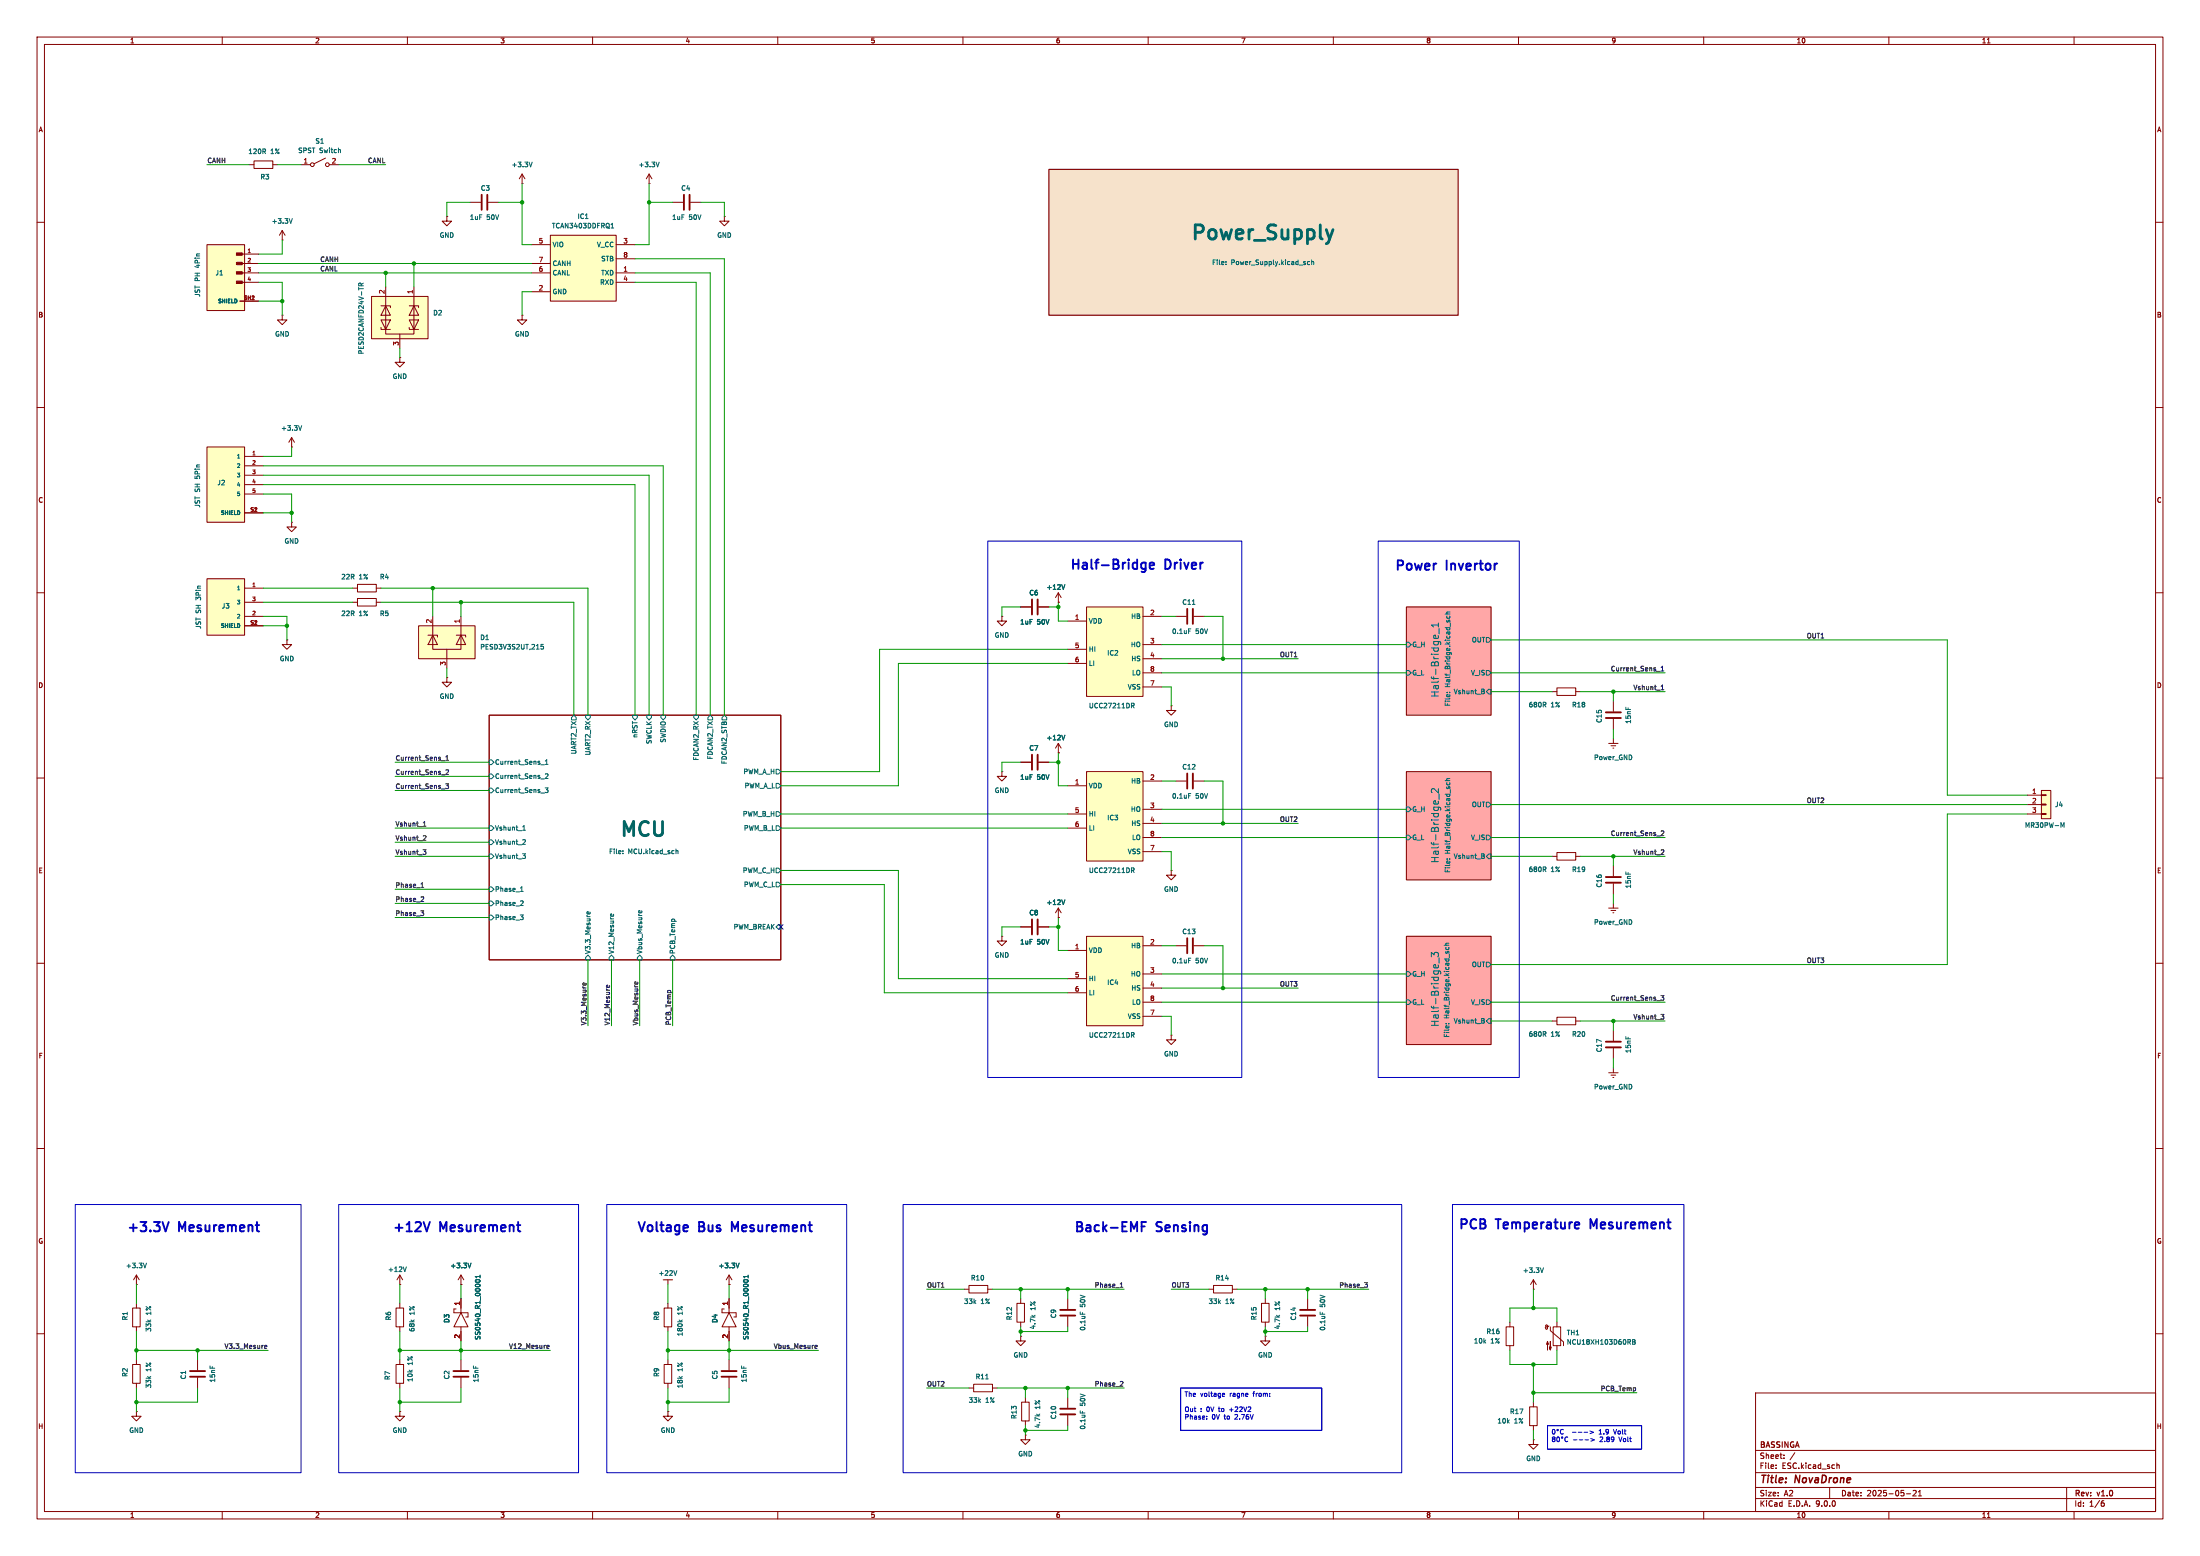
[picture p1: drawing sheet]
<svg xmlns="http://www.w3.org/2000/svg" width="594mm" height="420mm" viewBox="0 0 594 420" stroke-linecap="round" stroke-linejoin="round" font-family="sans-serif">
<g fill="none" stroke="#840000" stroke-width=".27">
<path d="M10 10h574v400h-574zM12 12h570v396h-570zM60 10v2M110 10v2M160 10v2M210 10v2M260 10v2M310 10v2M360 10v2M410 10v2M460 10v2M510 10v2"/>
<path d="M536.6 11.6h.7M560 10v2M81.3 44.5h2.5M87.9 42.7l-3.1 1.5M88.9 44.5h2.5M10 60h2M582 60h2M10 110h2M582 110h2M10 160h2M275.6 163.8h2.8M280.4 163.8h2.8"/>
<path d="M317.5 166.4h2.8M322.3 166.4h2.8M379.7 163.8h22.9v29.2h-22.9zM582 160h2M132.1 193h78.7v66.1h-78.7zM10 210h2M379.7 208.3h22.9v29.2h-22.9zM582 210h2M379.7 252.7h22.9v29.2h-22.9zM10 260h2M316.2 279.4v1.3h1.3l-1.3 1.2-1.2-1.2h1.2M316.2 279.4h.1"/>
<path d="M582 260h2M10 310h2M582 310h2M10 360h2M474 376h108v32h-108zM582 360h2M474 397.5h108M474 391.5h108M479.5 396.2v.2M479.5 395.4v.2M481.7 393.5v.2M481.7 392.7v.2"/>
<path d="M484.6 392.1l-1.3 1.9M496 394.9v1.5M496 395.5l.5-.1 .1 1M60 408v2M110 408v2M160 408v2M210 408v2M260 408v2M310 408v2M360 408v2M410 408v2M460 408v2"/>
<path d="M474 404.5h108M474 401.5h108M494 401.5v3M510 408v2M514.7 403.2h1.2M516.5 402.4l.6-.1 .3 .4-.9 1.1h.9M518 403.8h.8M518 402.7l.4-.4v1.5M536.6 409.6h.7M558 401.5v6.5M560 408v2M567.6 405.6l.6 .3-.1 .5-.5 .2"/>
<path d="M568 405.1h-.4"/>
<circle cx="84.3" cy="44.5" r=".51"/>
<circle cx="88.4" cy="44.5" r=".51"/>
</g>
<g fill="#ffa7a7" stroke="#ffa7a7" stroke-width=".27">
<path d="M379.7 252.7h22.9v29.2h-22.9z"/>
<path d="M379.7 208.3h22.9v29.2h-22.9z"/>
<path d="M379.7 163.8h22.9v29.2h-22.9z"/>
</g>
<path d="M283.2 45.7h110.5v39.4h-110.5z" fill="#f6e2cb" stroke="#f6e2cb" stroke-width=".27"/>
<g fill="none" stroke="#006464" stroke-width=".27">
<path d="M331 71.3v.1M331 70.6v.2M353.6 70.6h-.3l-.3 .2 .1 .6h.5M354.2 70.7l.4-.1 .1 .8M354.2 70.2v1.2M320.9 169.7h.6M321.9 163.1h.8M379.7 173.4h.7l.6 .6-.6 .6h-.7zM387.1 172.1l.1-.6 .4-.1 .1 .9M388.3 171.5l.1 .6M388.4 168.2v1.1M388.4 168.7h-1.9l.5 .6"/>
<path d="M388.6 169.6v1.5M390.2 165.7h1.3M390.7 166.3l-.1 .3 .3 .3 .5-.1v-.5M390.7 167.4l-.1 .2M391 167.6l.2-.2 .3 .2M391.5 165.2l-.8 .1v.4M401.3 172.1h.7l.6 .6-.6 .7h-.7zM154.9 193l.7 .7v.6h-1.3v-.6zM158.1 193h1.3v.7l-.7 .6-.6-.6zM170.8 193h1.3v.7l-.7 .6-.6-.6zM174.6 193h1.3v.7l-.6 .6-.7-.6zM178.4 193h1.3v.7l-.6 .6-.7-.6z"/>
<path d="M187.3 193h1.3v.7l-.6 .6-.7-.6zM191.8 193l.6 .7v.6h-1.3v-.6zM195.6 193l.6 .7v.6h-1.3v-.6zM379.7 181h.7l.6 .6-.6 .6h-.7zM390.7 186.9h.1M391.3 186.9h.2M400.5 186.6l.3 .2-.3 .5M400.6 186.1v.4M401.3 181h.7l.6 .6-.6 .6h-.7zM402 186.1h.6v1.2h-.6l-.7-.6zM132.1 205.1h.6l.6 .6-.6 .7h-.6zM132.1 208.9h.6l.6 .7-.6 .6h-.6z"/>
<path d="M132.1 212.7h.6l.6 .7-.6 .6h-.6zM146 206.4h1M146 210.3h1M146 214.1h1M147.2 212.7h.8l-.5 .5 .4 .1v.5h-.7M147.2 209l.5-.1 .3 .3-.8 .9h.8M147.2 206.3h.8M147.2 205.4l.4-.4v1.3M209.5 219.1h.7l.6 .6-.6 .6h-.7zM209.5 207.6h.7l.6 .7-.6 .6h-.7zM209.5 211.5h.7l.6 .6-.6 .6h-.7zM379.7 217.8h.7l.6 .6-.6 .7h-.7z"/>
<path d="M387.2 216.2l.4-.1 .1 .9M388.4 212.9v1.2l-1.4-1.2-.5 .3 .2 .8M388.6 214.3v1.5M390.2 210.7h1.3M390.7 212.4l-.1 .1M390.7 211.2l-.1 .4 .3 .2 .5-.1v-.5M391 212.5l.2-.2 .3 .2M391.5 210.2h-.8v.5M401.3 216.5h.7l.6 .7-.6 .6h-.7zM132.1 226.7h.6l.6 .6-.6 .7h-.6zM132.1 222.9h.6l.6 .6-.6 .7h-.6zM132.1 230.5h.6l.6 .6-.6 .7h-.6z"/>
<path d="M132.1 239.4h.6l.6 .6-.6 .7h-.6zM140.8 239.5l.1-.2v1.3M141.1 230.4h.8l-.5 .5 .4 .2 .1 .4-.6 .2M141.1 224.1h.8M141.3 223.1l.2-.3v1.3M141.3 226.6l.4 .1 .2 .3-.8 .9h.8M168.2 230.3v.1M168.2 229.6v.2M182.5 229.2v1.2M182.5 229.7l.5-.1 .1 .8M209.5 222.9h.7l.6 .6-.6 .7h-.7zM209.5 234.3h.7l.6 .7-.6 .6h-.7z"/>
<path d="M209.5 238.1h.7l.6 .7-.6 .6h-.7zM379.7 225.4h.7l.6 .7-.6 .6h-.7zM390.7 231.9h.1M391.3 231.9h.2M400.5 231.1l.3 .2-.3 .4M400.6 230.5v.5M401.3 225.4h.7l.6 .7-.6 .6h-.7zM402 230.5h.6v1.3h-.6l-.7-.7zM132.1 247h.6l.6 .7-.6 .6h-.6zM132.1 243.2h.6l.6 .6-.6 .7h-.6zM140.5 247h.8l-.5 .4M140.5 240.6h.8"/>
<path d="M141 247.4l.3 .3-.3 .5M141 243.1l.3 .3-.1 .3-.7 .7h.8M158.5 246.6v-.3l.3-.2 .1 .6M158.7 257.8l.7 .6v.7h-1.3v-.7zM159.3 246.1v.5M164.8 247.1l.1-.3 .2-.1 .2 .6M165.1 257.8l.6 .6v.7h-1.2v-.7zM165.6 246.8l.1 .3M172.5 246.2v-.4h.3l.1 .6M172.7 257.8l.7 .6v.7h-1.3v-.7zM173.2 245.8l.1 .4M181.6 257.8l.6 .6v.7h-1.2v-.7z"/>
<path d="M210.2 249.6h.6v1.2h-.6l-.7-.6zM386.5 258.3v-1.2l.7 .6 .2-.5h.8l.2 .2-.2 .9M388.6 258.5v1.5M389.9 255.1h1.3M390.4 256.8v.2M390.4 255.7v.4l.2 .2 .6-.1v-.5M390.8 257l.2-.2 .2 .2M391.2 254.6l-.8 .1 .1 .4M401.3 259.7h.7l.6 .7-.6 .6h-.7zM379.7 262.3h.7l.6 .6-.6 .6h-.7zM379.7 269.9h.7l.6 .6-.6 .6h-.7zM390.4 276.3h.1"/>
<path d="M391.1 276.3h.1M400.5 275.5l.3 .2-.3 .5M400.6 275v.4M401.3 269.9h.7l.6 .6-.6 .6h-.7zM402 275h.6v1.2h-.6l-.7-.6z"/>
</g>
<path d="M283.2 45.7h110.5v39.4h-110.5z" fill="none" stroke="#840000" stroke-width=".3"/>
<path d="M359.9 62l-.9 2.5" fill="none" stroke="#006464" stroke-width=".76"/>
<path d="M278.6 161.8v4.1M280.2 161.8v4.1M320.5 164.3v4.1M322.1 164.3v4.1" fill="none" stroke="#840000" stroke-width=".51"/>
<path d="M293.4 163.8h15.2v24.2h-15.2z" fill="#ffffc2"/>
<g fill="none" stroke="#840000" stroke-width=".27">
<path d="M127 54.6h2.8M131.8 54.6h2.8M175.3 49.5h.1M175.3 47l-.8 1.3M175.3 47l.7 1.3M175.3 47v2.5M181.6 54.6h2.8M186.4 54.6h2.8M270.5 166.4v1.2h1.3l-1.3 1.3-1.3-1.3h1.3M270.5 166.4h.1M285.7 162.6h.1M285.7 160v2.6"/>
<path d="M285.7 160l-.7 1.3M285.7 160l.8 1.3M288.3 167.6h5.1M288.3 175.3h5.1M288.3 179.1h5.1M293.4 163.8h15.2v24.2h-15.2zM308.6 166.4h5.1M308.6 174h5.1M308.6 177.8h5.1M308.6 181.6h5.1M308.6 185.4h5.1M316.2 190.5v1.3h1.3l-1.3 1.2-1.2-1.2h1.2"/>
<path d="M316.2 190.5h.1M419.1 186.7h1.3M420.4 185.7h5v2h-5zM425.4 186.7h1.3M435.6 199.4v1.3M317.5 210.8h2.8M322.3 210.8h2.8M434.3 200.7h2.6M435 201.3h1.2M435.5 201.9h.2M316.2 235v1.2h1.3l-1.3 1.3-1.2-1.3h1.2M316.2 235h.1"/>
<path d="M419.1 231.1h1.3M420.4 230.1h5v2.1h-5zM425.4 231.1h1.3M435.6 233.7v2.8M435.6 238.5v2.8M270.5 252.7v1.3h1.3l-1.3 1.3-1.3-1.3h1.3M270.5 252.7h.1M275.6 250.2h2.8M280.4 250.2h2.8M285.7 247.7h.1M285.7 245.1l-.7 1.3M285.7 245.1l.8 1.3"/>
<path d="M285.7 245.1v2.6M434.3 245.1h2.6M435 245.7h1.2M435.5 246.4h.2M435.6 243.8v1.3M419.1 275.6h1.3M420.4 274.6h5v2h-5zM425.4 275.6h1.3M435.6 278.1v2.8M434.3 289.6h2.6M435 290.2h1.2M435.5 290.8h.2"/>
<path d="M435.6 283v2.8M435.6 288.3v1.3M123.1 353.3h-.5v1h3.8M124.5 346.7h.1M124.5 354.3l1.9 3.8h-3.8zM124.5 344.2l-.8 1.2M124.5 344.2l.7 1.2M124.5 344.2v2.5M124.5 350.5v3.8M124.5 358.1v3.9M126.4 354.5v1h-.6M179.1 345.4h2.5"/>
<path d="M179.3 353.1h2.1v5h-2.1zM180.3 345.4v1.3M180.3 351.8v1.3M180.3 358.1v1.3M195.5 353.3h-.6v1h3.9M196.8 346.7h.1M196.8 354.3l2 3.8h-3.9zM196.8 344.2l-.7 1.2M196.8 344.2l.8 1.2M196.8 344.2v2.5M196.8 350.5v3.8M196.8 358.1v3.9"/>
<path d="M198.7 355.5h-.5M198.8 354.5v1M260.3 348h1.3M261.6 347h5.1v2h-5.1zM266.7 348h1.3M274.6 351.8h2v5.1h-2zM275.6 350.5v1.3M275.6 356.9v1.2M288.3 350.5v2.8M288.3 355.3v2.8M414 348h.1M414 345.4l-.7 1.3"/>
<path d="M414 345.4l.8 1.3M414 345.4v2.6M417.2 358.3l.1 .2M418.2 357.9l-.7 .2-.2-.2 .1-.2 .4 .1v.8l-.2 .2-.3-.3M418.6 358.1v1.1l3.5 3v1M419.4 358.1h2v5.1h-2zM420.4 356.9v1.2M53.3 367v2.8M53.3 371.9v2.8M124.5 367v2.8M124.5 371.9v2.8M179.3 368.3h2.1v5.1h-2.1z"/>
<path d="M180.3 367v1.3M180.3 373.4v1.3M196.8 367v2.8M196.8 371.9v2.8M275.6 360.7v1.3h1.3l-1.3 1.2-1.3-1.2h1.3M275.6 360.7h.1M420.4 363.2v1.3M180.3 381v1.3h1.3l-1.3 1.2-1.2-1.2h1.2M180.3 381h.1"/>
</g>
<g fill="none" stroke="#006464" stroke-width=".27">
<path d="M178 43.8l-.4 1.2M287.5 157.8l-.4 1.3M305.5 189.8h.5l.2 .3-.1 .3-.6 .1M305.8 190.5l.4 .6M320.9 214.2h.6M287.5 242.9l-.4 1.3M127.2 340.9l-.4 1.3M128.6 346.1l-.3-.3a.62 .62 0 0 1 .7-.4 .62 .62 0 0 1 .6 .5l-.2 .2M129.6 344.6h-1.3l.4 .3M129.6 344.2v.7M182.8 343l-.5 1.2M183.4 356.3l.5 .5"/>
<path d="M184.2 356.3l-.5 .3M199.6 340.9l-.5 1.3M201 346.1l-.3-.3a.62 .62 0 0 1 .7-.4 .62 .62 0 0 1 .5 .5l-.1 .2M202 344.2v.7M202 344.6h-1.3l.4 .3M291.7 354.1v.6M416.7 342.2l-.4 1.3M440.8 361.6h.4l.3 .2-.3 .4 .3 .4-.2 .2h-.5zM440.8 362.2h.4"/>
</g>
<g fill="none" stroke="#840000" stroke-width=".51">
<path d="M130 52.6v4M131.6 52.6v4M184.7 52.6v4M186.2 52.6v4M320.5 208.8v4.1M322.1 208.8v4.1M433.6 238.3h4M433.6 236.7h4M278.6 248.2v4M280.2 248.2v4M433.6 282.7h4M433.6 281.2h4"/>
<path d="M286.3 355.1h4M286.3 353.6h4M51.3 371.6h4.1M51.3 370.1h4.1M122.4 371.6h4.1M122.4 370.1h4.1M194.8 371.6h4.1M194.8 370.1h4.1"/>
</g>
<g fill="#840000" stroke="#840000" stroke-width=".27">
<path d="M417.8 362.1l.3 .7h-.5l.2-.7v2.3z"/>
<path d="M418.6 362.1v2.3l-.3-.8h.5l-.2 .8z"/>
</g>
<path d="M148.6 63.5h17.8v17.8h-17.8z" fill="#ffffc2"/>
<g fill="none" stroke="#840000" stroke-width=".27">
<path d="M141 49.5h.1M141 47l-.8 1.3M141 47l.7 1.3M141 47v2.5M195.6 58.4v1.3h1.2l-1.2 1.3-1.3-1.3h1.3M195.6 58.4h.1M143.5 66h5.1M143.5 73.7h5.1M143.5 71.1h5.1M143.5 78.7h5.1M148.6 63.5h17.8v17.8h-17.8zM166.4 66h5"/>
<path d="M166.4 69.9h5M166.4 73.7h5M166.4 76.2h5M275.6 205.7h2.8M280.4 205.7h2.8M36.8 346.7h.1M36.8 344.2v2.5M36.8 344.2l-.7 1.2M36.8 344.2l.8 1.2M326.4 348h1.3M327.7 347h5v2h-5zM332.7 348h1.3"/>
<path d="M406.7 358.1h2v5.1h-2zM407.7 356.9v1.2M35.8 368.3h2v5.1h-2zM36.8 367v1.3M36.8 373.4v1.3M261.6 374.7h1.3M262.9 373.6h5.1v2.1h-5.1zM268 374.7h1.2M275.8 378.5h2.1v5h-2.1zM276.9 377.2v1.3M288.3 377.2v2.8M407.7 363.2v1.3"/>
<path d="M413 379.7h2v5.1h-2zM414 378.5v1.2M276.9 387.4v1.2h1.2l-1.2 1.3-1.3-1.3h1.3M276.9 387.4h.1M276.9 383.5v1.3M288.3 382v2.8M414 388.6v1.3h1.3l-1.3 1.3-1.3-1.3h1.3M414 388.6h.1M414 384.8v1.3"/>
</g>
<path d="M143.7 43.8l-.4 1.2M165 61.5h.7M165.1 60.6l.2-.3v1.2M39.6 340.9l-.5 1.3M266.1 372.2h.8M291.7 380.8v.6" fill="none" stroke="#006464" stroke-width=".27"/>
<path d="M278.6 203.7v4.1M280.2 203.7v4.1M286.3 381.8h4M286.3 380.2h4" fill="none" stroke="#840000" stroke-width=".51"/>
<path d="M293.4 252.7h15.2v24.2h-15.2z" fill="#ffffc2"/>
<g fill="none" stroke="#840000" stroke-width=".27">
<path d="M270.5 208.3v1.3h1.3l-1.3 1.2-1.3-1.2h1.3M270.5 208.3h.1M285.7 203.2h.1M285.7 200.7l-.7 1.2M285.7 200.7l.8 1.2M285.7 200.7v2.5M288.3 256.5h5.1M293.4 252.7h15.2v24.2h-15.2zM308.6 255.3h5.1M288.3 264.2h5.1M288.3 268h5.1M308.6 262.9h5.1"/>
<path d="M308.6 266.7h5.1M308.6 270.5h5.1M308.6 274.3h5.1"/>
</g>
<path d="M287.5 198.4l-.4 1.3M305.5 278.7h.5l.2 .3-.1 .3-.6 .1M305.8 279.4l.4 .6" fill="none" stroke="#006464" stroke-width=".27"/>
<path d="M293.4 208.3h15.2v24.1h-15.2z" fill="#ffffc2"/>
<g fill="none" stroke="#840000" stroke-width=".27">
<path d="M435.6 189.2v2.8M435.6 194.1v2.8M288.3 212.1h5.1M288.3 219.7h5.1M293.4 208.3h15.2v24.1h-15.2zM308.6 210.8h5.1M308.6 218.4h5.1M288.3 223.5h5.1M308.6 222.3h5.1M308.6 226.1h5.1M308.6 229.9h5.1M317.5 255.3h2.8"/>
<path d="M322.3 255.3h2.8M35.8 353.1h2v5h-2zM36.8 351.8v1.3M36.8 358.1v1.3M340.6 351.8h2v5.1h-2zM341.6 350.5v1.3M341.6 356.9v1.2M106.9 368.3h2.1v5.1h-2.1zM107.9 367v1.3M107.9 373.4v1.3M341.6 360.7v1.3h1.3l-1.3 1.2-1.2-1.2h1.2M341.6 360.7h.1"/>
<path d="M36.8 381v1.3h1.3l-1.3 1.2-1.2-1.2h1.2M36.8 381h.1"/>
</g>
<path d="M305.5 234.3h.5l.2 .2-.1 .4h-.6M305.8 234.9l.4 .6M320.9 258.6h.6" fill="none" stroke="#006464" stroke-width=".27"/>
<path d="M433.6 193.8h4M433.6 192.3h4M320.5 253.2v4.1M322.1 253.2v4.1" fill="none" stroke="#840000" stroke-width=".51"/>
<path d="M551.2 213.4h2.5v7.6h-2.5z" fill="#ffffc2"/>
<g fill="none" stroke="#840000" stroke-width=".27">
<path d="M78.7 141v1.2h1.3l-1.3 1.3-1.2-1.3h1.2M78.7 141h.1M95.2 158.8h1.3M96.5 157.7h5.1v2.1h-5.1zM101.6 158.8h1.3M95.2 162.6h1.3M96.5 161.5h5.1v2.1h-5.1zM101.6 162.6h1.3M547.4 214.6h3.8M547.4 217.2h3.8M547.4 219.7h3.8M551.2 213.4h2.5v7.6h-2.5z"/>
<path d="M551.2 214.5h1.2v.3h-1.2zM551.2 217h1.2v.3h-1.2zM551.2 219.6h1.2v.2h-1.2zM106.9 353.1h2.1v5h-2.1zM107.9 346.7h.1M107.9 344.2l-.7 1.2M107.9 344.2l.8 1.2M107.9 344.2v2.5M107.9 351.8v1.3M107.9 358.1v1.3M353.1 350.5v2.8M353.1 355.3v2.8"/>
<path d="M107.9 381v1.3h1.3l-1.3 1.2-1.2-1.2h1.2M107.9 381h.1"/>
</g>
<path d="M556.5 222.1l.4 .9 .4-.9v1.2M109.7 342l-.4 1.2M356.4 354.1v.6" fill="none" stroke="#006464" stroke-width=".27"/>
<path d="M351 355.1h4.1M351 353.6h4.1" fill="none" stroke="#840000" stroke-width=".51"/>
<path d="M55.9 120.7h10.1v20.3h-10.1z" fill="#ffffc2"/>
<path d="M55.9 120.7h10.1v20.3h-10.1zM66 123.2h5.1M66 125.7h5.1M66 128.3h5.1M66 130.8h5.1M66 133.4h5.1M66 138.4h5.1M120.6 182.9v1.3h1.3l-1.3 1.2-1.2-1.2h1.2M120.6 182.9h.1" fill="none" stroke="#840000" stroke-width=".27"/>
<path d="M113 168.9h15.3v8.9h-15.3z" fill="#ffffc2"/>
<path d="M77.5 172.7v1.3h1.2l-1.2 1.3-1.3-1.3h1.3M77.5 172.7h.1M113 168.9h15.3v8.9h-15.3zM115.6 171.5h2.5v.5M116.8 171.5l1.3 2.5h-2.5zM116.8 166.4v8.9h7.7v-8.9M120.6 175.3v5M123.2 171.5h2.5v.5M124.5 171.5l1.2 2.5h-2.5z" fill="none" stroke="#840000" stroke-width=".27"/>
<path d="M146.7 173.9h-.6l-.1 .6h.6l.1 .6h-.7" fill="none" stroke="#006464" stroke-width=".27"/>
<path d="M55.9 156.2h10.1v15.3h-10.1z" fill="#ffffc2"/>
<path d="M107.9 96.5v1.3h-1.2l1.2 1.3 1.3-1.3h-1.3M107.9 96.5h.1M78.7 118.1l-.7 1.3M78.7 118.1l.8 1.3M78.7 118.1v2.6M78.7 120.7h.1M55.9 156.2h10.1v15.3h-10.1zM66 158.8h5.1M66 168.9h5.1M66 166.4h5.1M66 162.6h5.1" fill="none" stroke="#840000" stroke-width=".27"/>
<path d="M81.5 114.9l-.5 1.2" fill="none" stroke="#006464" stroke-width=".27"/>
<path d="M100.3 80h15.3v11.4h-15.3z" fill="#ffffc2"/>
<g fill="none" stroke="#840000" stroke-width=".27">
<path d="M67.3 44.5h1.3M68.6 43.4h5.1v2.1h-5.1zM73.7 44.5h1.2M120.6 58.4v1.3h-1.2l1.2 1.3 1.3-1.3h-1.3M120.6 58.4h.1M76.2 64.8h.1M76.2 62.2l-.8 1.3M76.2 62.2l.8 1.3M76.2 62.2v2.6M104.1 77.5v12.7h7.7v-12.7M100.3 80h15.3v11.4h-15.3zM102.9 82.6h2.5v.5"/>
<path d="M102.9 86.4h2.5l-1.3 2.5zM102.9 88.4v.5h2.5M104.1 82.6l1.3 2.5h-2.5zM107.9 90.2v3.8M110.5 82.6h2.5v.5M110.5 86.4h2.5l-1.2 2.5zM110.5 88.4v.5h2.5M111.8 82.6l1.2 2.5h-2.5zM141 85.1v1.3h-1.3l1.3 1.2 1.2-1.2h-1.2M141 85.1h.1"/>
</g>
<path d="M78.9 59l-.4 1.3M97.5 77.1v-.6h-.5l-.2 .6h1.3M98.1 76.4l-.6 .4" fill="none" stroke="#006464" stroke-width=".27"/>
<path d="M55.9 66h10.1v17.8h-10.1z" fill="#ffffc2"/>
<g fill="none" stroke="#840000" stroke-width=".27">
<path d="M55.9 66h10.1v17.8h-10.1zM64.8 68.6h5M64.8 71.1h5M64.8 73.7h5M64.8 76.2h5M64.8 81.3h5M76.2 85.1v1.3h1.3l-1.3 1.2-1.3-1.2h1.3M76.2 85.1h.1M275.6 163.8h2.8M280.4 163.8h2.8M285.7 162.6h.1M275.6 205.7h2.8"/>
<path d="M280.4 205.7h2.8M285.7 203.2h.1M275.6 250.2h2.8M280.4 250.2h2.8M285.7 247.7h.1M124.5 346.7h.1M124.5 350.5v2.6M124.5 359.4v2.6M196.8 346.7h.1M196.8 350.5v2.6M196.8 359.4v2.6"/>
</g>
<g fill="#840000" stroke="#840000" stroke-width=".27">
<path d="M63.8 68.3h1.6v.6h-1.6z"/>
<path d="M63.8 70.8h1.6v.6h-1.6z"/>
<path d="M63.8 73.3h1.6v.7h-1.6z"/>
<path d="M63.8 75.9h1.6v.6h-1.6z"/>
</g>
<g fill="none" stroke="#0f0f0f" stroke-width=".27">
<path d="M447.3 181.2h1M448.5 186.2h.7M448.5 180.2l.4-.4v1.3M448.5 181.1h.7M448.6 185.2l.3-.3v1.3M119.2 213h.9M119.2 205.3h.9M119.2 209.2h.9M120.3 211.6h.8l-.4 .5 .4 .1v.5h-.8M120.4 207.9l.5-.1 .2 .3-.8 .9h.8M120.4 205.2h.7M120.4 204.3l.4-.3v1.2"/>
<path d="M113.7 239.5h.7M113.9 238.4l.1-.2v1.3M114.2 229.4h.8l-.4 .4 .3 .2 .1 .4-.6 .2M114.3 223h.7M114.4 222l.2-.3v1.3M114.5 225.5l.4 .1 .1 .3-.8 .9h.8M447.3 225.7h1M448.6 224.3l-.1 .1M448.6 224.3h.5M448.7 229.4h.4l.1 .3-.7 .9h.7M449.1 224.3l.1 .1M449.2 224.4v.4l-.7 .7h.7"/>
<path d="M113.6 245.9h.8l-.4 .5M114.2 242.1l.2 .2-.1 .3-.7 .7h.8M114.2 246.4l.2 .2-.2 .5M157.5 265.9l-.1-.4 .3-.2 .1 .6M158.2 265.4v.5M163.7 266.4l.1-.4 .2-.1 .2 .6M164.5 266l.1 .4M171.4 265.5v-.4l.3-.1 .1 .6M172.1 265.1l.1 .4M447.3 270.1h1M448.5 273.8h.7l-.4 .5 .4 .1v.4l-.6 .3M448.5 268.7h.7l-.4 .5 .4 .1v.6h-.7"/>
<path d="M302.5 347.5h.7M302.7 346.4l.1-.2v1.3M368.4 346.2h.8l-.4 .5M369 346.7l.2 .2-.2 .6M71.5 363.9h.5M71.5 363.2l.4-.1 .1 .3-.6 .2M147.8 363.1l.4 .1v.2l-.6 .2M148.2 363.9l-.4 .1M220.2 363.1l.4 .1v.2l-.6 .2M220.6 363.9l-.4 .1M302.9 372.9l.3 .2-.1 .3-.7 .7h.8"/>
</g>
<g fill="none" stroke="#009600" stroke-width=".27">
<path d="M55.9 44.5h11.4M74.9 44.5h6.4M91.4 44.5h12.7M127 54.6h-6.4v3.8M134.6 54.6h6.4M141 49.5v16.5h2.5M175.3 49.5v16.5h-3.9M175.3 54.6h6.3M189.2 54.6h6.4v3.8M69.8 73.7h73.7M69.8 71.1h73.7M69.8 76.2h6.4v8.9"/>
<path d="M76.2 64.8v3.8h-6.4M104.1 73.7v3.8M111.8 71.1v6.4M143.5 78.7h-2.5v6.4M171.4 73.7h20.4v119.3M171.4 69.9h24.2v123.1M171.4 76.2h16.6v116.8M69.8 81.3h6.4M107.9 94v2.5M71.1 133.4h7.6v7.6M71.1 138.4h7.6M71.1 125.7h108v67.3"/>
<path d="M71.1 128.3h104.2v64.7M71.1 130.8h100.3v62.2M78.7 120.7v2.5h-7.6M71.1 158.8h24.1M102.9 158.8h55.8v34.2M116.8 158.8v7.6M71.1 166.4h6.4v6.3M71.1 162.6h24.1M71.1 168.9h6.4M102.9 162.6h52v30.4M124.5 162.6v3.8M275.6 163.8h-5.1v2.6"/>
<path d="M283.2 163.8h2.5M285.7 162.6v5h2.6M288.3 175.3h-50.8v33h-26.7M288.3 179.1h-45.7v33h-31.8M313.7 166.4h3.8M313.7 177.8h36.8M313.7 174h66M325.1 166.4h5.1v11.4M402.6 172.7h123.2v41.9h21.6M120.6 180.3v2.6M313.7 185.4h2.5v5.1M313.7 181.6h66"/>
<path d="M402.6 186.7h16.5M402.6 181.6h47M426.7 186.7h22.9M435.6 186.7v2.5M435.6 196.9v2.5M106.7 213.4h25.4M106.7 209.6h25.4M106.7 205.7h25.4M210.8 219.7h77.5M275.6 205.7h-5.1v2.6M283.2 205.7h2.5M285.7 203.2v8.9h2.6"/>
<path d="M313.7 210.8h3.8M313.7 218.4h66M325.1 210.8h5.1v11.5M402.6 217.2h144.8M547.4 219.7h-21.6v40.7h-123.2M106.7 231.1h25.4M106.7 223.5h25.4M106.7 227.3h25.4M210.8 235h31.8v29.2h45.7M210.8 238.8h28v29.2h49.5M210.8 223.5h77.5M313.7 229.9h2.5v5.1"/>
<path d="M313.7 226.1h66M313.7 222.3h36.8M402.6 231.1h16.5M402.6 226.1h47M426.7 231.1h22.9M435.6 231.1v2.6M106.7 243.8h25.4M106.7 240h25.4M106.7 247.7h25.4M158.7 259.1v17.8M165.1 259.1v17.8M172.7 259.1v17.8"/>
<path d="M181.6 259.1v17.8M275.6 250.2h-5.1v2.5M283.2 250.2h2.5M285.7 247.7v8.8h2.6M313.7 255.3h3.8M325.1 255.3h5.1v11.4M435.6 241.3v2.5M313.7 274.3h2.5v5.1M313.7 266.7h36.8M313.7 270.5h66M313.7 262.9h66M402.6 270.5h47"/>
<path d="M402.6 275.6h16.5M426.7 275.6h22.9M435.6 275.6v2.5M435.6 285.8v2.5M36.8 346.7v5.1M36.8 359.4v7.6M107.9 346.7v5.1M107.9 359.4v7.6M124.5 346.7v3.8M180.3 346.7v5.1M180.3 359.4v7.6M196.8 346.7v3.8"/>
<path d="M250.2 348h10.1M268 348h35.5M275.6 348v2.5M275.6 358.1v2.6M288.3 348v2.5M288.3 358.1v1.3h-12.7M316.2 348h10.2M334 348h35.6M341.6 348v2.5M341.6 358.1v2.6M353.1 358.1v1.3h-11.5M353.1 348v2.5"/>
<path d="M407.7 356.9v-3.8h12.7v3.8M414 348v5.1M36.8 374.7v6.3M36.8 364.5h35.6M53.3 364.5v2.5M53.3 374.7v3.8h-16.5M107.9 364.5h40.7M107.9 374.7v6.3M124.5 374.7v3.8h-16.6M124.5 362v5M180.3 364.5h40.7M180.3 374.7v6.3"/>
<path d="M196.8 374.7v3.8h-16.5M196.8 362v5M250.2 374.7h11.4M269.2 374.7h34.3M276.9 374.7v2.5M288.3 374.7v2.5M407.7 364.5v3.8h12.7v-3.8M414 368.3v10.2M414 375.9h28M276.9 384.8v2.6M288.3 384.8v1.3h-11.4M414 386.1v2.5"/>
</g>
<path d="M210.2 249.6l1.2 1.2M211.4 249.6l-1.2 1.2" fill="none" stroke="#000084" stroke-width=".27"/>
<g fill="none" stroke="#0000c2" stroke-width=".27">
<path d="M266.7 146.1h68.6v144.7h-68.6zM372.1 146.1h38.1v144.7h-38.1zM20.3 325.1h61v72.4h-61zM91.4 325.1h64.8v72.4h-64.8zM163.8 325.1h64.8v72.4h-64.8zM243.8 325.1h134.7v72.4h-134.7zM392.2 325.1h62.5v72.4h-62.5zM318.8 374.7h38.1v11.4h-38.1zM330.2 376.1h.4v.3l-.6 .1M330.6 376.9h-.4M325.8 382.9v.2M325.8 382.3v.1"/>
<path d="M417.8 384.8h25.4v6.4h-25.4zM419.2 385.9l.2-.1a.62 .62 0 0 1 .5 .7 .62 .62 0 0 1-.6 .5l-.2-.4zM419.4 388.4l-.3-.2 .3-.3 .5 .2-.3 .3M419.4 388.4l-.3 .2 .3 .5 .5-.2-.3-.5M419.4 388.4h.2M420.5 387.9h.1a.62 .62 0 0 1 .5 .6 .62 .62 0 0 1-.6 .6l-.2-.5zM422.1 385.9a.56 .56 0 0 0-.8 .5 .56 .56 0 0 0 .8 .6M423.3 388a.56 .56 0 0 0-.8 .5 .56 .56 0 0 0 .8 .5M424.6 386.6h.9M424.8 388.6h1M426.1 386.6h1M426.4 388.6h.9"/>
<path d="M427.7 386.6h1M428 388.6h.9M429.3 386.2l1 .4-1 .4M429.5 388.3l1 .3-1 .4M435.6 385.8l.5 1.3"/>
<circle cx="420.6" cy="386" r=".18"/>
<circle cx="421.8" cy="388" r=".18"/>
</g>
<path d="M308.6 151.9l.7 .1M309.3 151.9v2l-.2 .4-.6 .1M309.3 153.4l-.7 .2M310.4 152.7l1.2-.2-.1-.5-.7-.1-.4 .3 .1 1.2h1M43.9 329.8l.8 2.6 .9-2.6M114.4 329.8l.8 2.6 .9-2.6M185.4 330.7l.2 .1 .1 .5-1.2 .2M185.6 332.2l-.2 .2M308.2 331h.9M309.4 329.8h-1.2v2.6" fill="none" stroke="#0000c2" stroke-width=".51"/>
<path d="M287.5 157.8l-.4 1.3M287.5 198.4l-.4 1.3M287.5 242.9l-.4 1.3M127.2 340.9l-.4 1.3M128.6 346.1l-.3-.3a.62 .62 0 0 1 .7-.4 .62 .62 0 0 1 .6 .5l-.2 .2M129.6 344.2v.7M129.6 344.6h-1.3l.4 .3M199.6 340.9l-.5 1.3M201 346.1l-.3-.3a.62 .62 0 0 1 .7-.4 .62 .62 0 0 1 .5 .5l-.1 .2M202 344.6h-1.3l.4 .3M202 344.2v.7" fill="none" stroke="#006464" stroke-width=".27"/>
<g fill="#009600" stroke="#009600" stroke-width=".27">
<circle cx="330.2" cy="266.7" r=".46"/>
<circle cx="435.6" cy="275.6" r=".46"/>
<circle cx="341.6" cy="359.4" r=".46"/>
<circle cx="353.1" cy="348" r=".46"/>
<circle cx="341.6" cy="348" r=".46"/>
<circle cx="414" cy="368.3" r=".46"/>
<circle cx="414" cy="375.9" r=".46"/>
<circle cx="414" cy="353.1" r=".46"/>
<circle cx="330.2" cy="177.8" r=".46"/>
<circle cx="330.2" cy="222.3" r=".46"/>
<circle cx="285.7" cy="205.7" r=".46"/>
<circle cx="285.7" cy="163.8" r=".46"/>
<circle cx="288.3" cy="348" r=".46"/>
<circle cx="276.9" cy="374.7" r=".46"/>
<circle cx="288.3" cy="374.7" r=".46"/>
<circle cx="275.6" cy="359.4" r=".46"/>
<circle cx="276.9" cy="386.1" r=".46"/>
<circle cx="275.6" cy="348" r=".46"/>
<circle cx="435.6" cy="231.1" r=".46"/>
<circle cx="435.6" cy="186.7" r=".46"/>
<circle cx="285.7" cy="250.2" r=".46"/>
<circle cx="53.3" cy="364.5" r=".46"/>
<circle cx="36.8" cy="364.5" r=".46"/>
<circle cx="107.9" cy="364.5" r=".46"/>
<circle cx="107.9" cy="378.5" r=".46"/>
<circle cx="36.8" cy="378.5" r=".46"/>
<circle cx="78.7" cy="138.4" r=".46"/>
<circle cx="116.8" cy="158.8" r=".46"/>
<circle cx="77.5" cy="168.9" r=".46"/>
<circle cx="124.5" cy="162.6" r=".46"/>
<circle cx="104.1" cy="73.7" r=".46"/>
<circle cx="111.8" cy="71.1" r=".46"/>
<circle cx="76.2" cy="81.3" r=".46"/>
<circle cx="124.5" cy="364.5" r=".46"/>
<circle cx="180.3" cy="364.5" r=".46"/>
<circle cx="180.3" cy="378.5" r=".46"/>
<circle cx="196.8" cy="364.5" r=".46"/>
<circle cx="175.3" cy="54.6" r=".46"/>
<circle cx="141" cy="54.6" r=".46"/>
</g>
<g font-size="5.3" fill="#006464">
<text x="321.3" y="65">Power_Supply</text>
<text x="167.1" y="226.1">MCU</text>
</g>
<g font-size="3.5" fill="#0000c2">
<text x="288.6" y="154.4">Half-Bridge</text>
<text x="314.5" y="154.4">Driver</text>
<text x="376.3" y="154.7">Power</text>
<text x="390.5" y="154.7">Invertor</text>
<text x="33.9" y="333.3">+3.3V</text>
<text x="48.2" y="333.3">Mesurement</text>
<text x="105.6" y="333.3">+12V</text>
<text x="118.8" y="333.3">Mesurement</text>
<text x="171.7" y="333.3">Voltage</text>
<text x="188.7" y="333.3">Bus</text>
<text x="198.5" y="333.3">Mesurement</text>
<text x="289.7" y="333.3">Back-EMF</text>
<text x="312.3" y="333.3">Sensing</text>
<text x="393.5" y="332.5">PCB</text>
<text x="404.1" y="332.5">Temperature</text>
<text x="430.3" y="332.5">Mesurement</text>
</g>
<g font-size="2.8" fill="#840000">
<text x="475" y="400.9">Title:</text>
<text x="484.7" y="400.9">NovaDrone</text>
</g>
<g font-size="2.7" fill="#006464">
<text x="388.6" y="188.5" transform="rotate(-90 388.6 188.5)">Half-Bridge_1</text>
<text x="388.6" y="233.2" transform="rotate(-90 388.6 233.2)">Half-Bridge_2</text>
<text x="388.6" y="277.4" transform="rotate(-90 388.6 277.4)">Half-Bridge_3</text>
</g>
<g font-size="2.1" fill="#840000">
<text x="475" y="394">Sheet:</text>
<text x="475" y="391.2">BASSINGA</text>
<text x="475" y="396.7">File:</text>
<text x="481.1" y="396.7">ESC.kicad_sch</text>
<text x="475" y="406.9">KiCad</text>
<text x="475" y="404.1">Size:</text>
<text x="481.7" y="404.1">A2</text>
<text x="482.7" y="406.9">E.D.A.</text>
<text x="490.3" y="406.9">9.0.0</text>
<text x="497" y="404.1">Date:</text>
<text x="504" y="404.1">2025-05-21</text>
<text x="560" y="404.3">Rev:</text>
<text x="560" y="406.9">Id:</text>
<text x="564.1" y="406.9">1/6</text>
<text x="566.4" y="404.3">v1.0</text>
</g>
<g font-size="1.8" fill="#840000">
<text x="35" y="11.9">1</text>
<text x="85" y="11.9">2</text>
<text x="135" y="11.9">3</text>
<text x="185" y="11.9">4</text>
<text x="235" y="11.9">5</text>
<text x="285" y="11.9">6</text>
<text x="335" y="11.9">7</text>
<text x="385" y="11.9">8</text>
<text x="435" y="11.9">9</text>
<text x="485" y="11.9">10</text>
<text x="535" y="11.9">11</text>
<text x="10.3" y="35.9">A</text>
<text x="582.3" y="35.9">A</text>
<text x="10.3" y="85.9">B</text>
<text x="582.3" y="85.9">B</text>
<text x="10.3" y="135.9">C</text>
<text x="582.3" y="135.9">C</text>
<text x="10.3" y="185.9">D</text>
<text x="582.3" y="185.9">D</text>
<text x="10.3" y="235.9">E</text>
<text x="582.3" y="235.9">E</text>
<text x="10.3" y="285.9">F</text>
<text x="582.3" y="285.9">F</text>
<text x="10.3" y="335.9">G</text>
<text x="582.3" y="335.9">G</text>
<text x="10.2" y="385.9">H</text>
<text x="582.2" y="385.9">H</text>
<text x="35" y="409.9">1</text>
<text x="85" y="409.9">2</text>
<text x="135" y="409.9">3</text>
<text x="185" y="409.9">4</text>
<text x="235" y="409.9">5</text>
<text x="285" y="409.9">6</text>
<text x="335" y="409.9">7</text>
<text x="385" y="409.9">8</text>
<text x="435" y="409.9">9</text>
<text x="485" y="409.9">10</text>
<text x="535" y="409.9">11</text>
</g>
<g font-size="1.8" fill="#006464">
<text x="67" y="41.8">120R</text>
<text x="73" y="41.8">1%</text>
<text x="80.4" y="41.5">SPST Switch</text>
<text x="85" y="39">S1</text>
<text x="138" y="45.3">+3.3V</text>
<text x="172.3" y="45.3">+3.3V</text>
<text x="70.2" y="48.6">R3</text>
<text x="129.7" y="51.7">C3</text>
<text x="183.8" y="51.7">C4</text>
<text x="126.7" y="59.5">1uF</text>
<text x="131.4" y="59.5">50V</text>
<text x="155.8" y="59.3">IC1</text>
<text x="181.4" y="59.5">1uF</text>
<text x="186" y="59.5">50V</text>
<text x="73.3" y="60.6">+3.3V</text>
<text x="118.6" y="64.4">GND</text>
<text x="148.9" y="61.8">TCAN3403DDFRQ1</text>
<text x="193.5" y="64.4">GND</text>
<text x="149.1" y="66.9">VIO</text>
<text x="149.1" y="72">CANH</text>
<text x="161.1" y="66.9">V_CC</text>
<text x="162.2" y="70.7">STB</text>
<text x="327.2" y="71.8">File:</text>
<text x="332.4" y="71.8">Power_Supply.kicad_sch</text>
<text x="54.2" y="72.2" transform="rotate(-90 54.2 72.2)">4Pin</text>
<text x="58.1" y="74.5">J1</text>
<text x="149.1" y="74.5">CANL</text>
<text x="161.9" y="77.1">RXD</text>
<text x="162.2" y="74.5">TXD</text>
<text x="54.2" y="80.3" transform="rotate(-90 54.2 80.3)">JST PH</text>
<text x="149.1" y="79.6">GND</text>
<text x="116.8" y="85.3">D2</text>
<text x="74.2" y="91">GND</text>
<text x="98.4" y="95.7" transform="rotate(-90 98.4 95.7)">PESD2CANFD24V-TR</text>
<text x="138.9" y="91">GND</text>
<text x="105.9" y="102.5">GND</text>
<text x="75.8" y="116.4">+3.3V</text>
<text x="54.2" y="129.1" transform="rotate(-90 54.2 129.1)">5Pin</text>
<text x="58.6" y="131.2">J2</text>
<text x="54.2" y="137.2" transform="rotate(-90 54.2 137.2)">JST SH</text>
<text x="76.7" y="146.9">GND</text>
<text x="54.5" y="161.8" transform="rotate(-90 54.5 161.8)">3Pin</text>
<text x="92" y="156.6">22R</text>
<text x="96.9" y="156.6">1%</text>
<text x="102.5" y="156.6">R4</text>
<text x="277.8" y="160.9">C6</text>
<text x="282.5" y="159.4">+12V</text>
<text x="59.8" y="164.4">J3</text>
<text x="92" y="166.5">22R</text>
<text x="96.9" y="166.5">1%</text>
<text x="102.5" y="166.5">R5</text>
<text x="305.3" y="167.2">HB</text>
<text x="319.1" y="163.4">C11</text>
<text x="54.5" y="169.9" transform="rotate(-90 54.5 169.9)">JST SH</text>
<text x="129.5" y="172.9">D1</text>
<text x="268.5" y="172.3">GND</text>
<text x="275.3" y="168.8">1uF</text>
<text x="280" y="168.8">50V</text>
<text x="293.9" y="168.5">VDD</text>
<text x="316.3" y="171.3">0.1uF</text>
<text x="322.8" y="171.3">50V</text>
<text x="397.3" y="173.6">OUT</text>
<text x="75.4" y="178.7">GND</text>
<text x="129.5" y="175.5">PESD3V3S2UT,215</text>
<text x="293.9" y="176.1">HI</text>
<text x="293.9" y="179.9">LI</text>
<text x="298.8" y="177.1">IC2</text>
<text x="305.2" y="174.9">HO</text>
<text x="305.4" y="178.7">HS</text>
<text x="381.2" y="174.9">G_H</text>
<text x="305.5" y="182.5">LO</text>
<text x="381.2" y="182.5">G_L</text>
<text x="391.9" y="185.5" transform="rotate(-90 391.9 185.5)">Half_Bridge.kicad_sch</text>
<text x="397.1" y="182.5">V_IS</text>
<text x="118.6" y="188.8">GND</text>
<text x="293.9" y="191.4">UCC27211DR</text>
<text x="304.4" y="186.3">VSS</text>
<text x="391.9" y="190.8" transform="rotate(-90 391.9 190.8)">File:</text>
<text x="392.4" y="187.6">Vshunt_B</text>
<text x="412.6" y="191.1">680R</text>
<text x="418.7" y="191.1">1%</text>
<text x="424.3" y="191.1">R18</text>
<text x="314.2" y="196.4">GND</text>
<text x="432.7" y="195.2" transform="rotate(-90 432.7 195.2)">C15</text>
<text x="440.5" y="195.5" transform="rotate(-90 440.5 195.5)">15nF</text>
<text x="155.8" y="203.7" transform="rotate(-90 155.8 203.7)">UART2_TX</text>
<text x="172.3" y="199.3" transform="rotate(-90 172.3 199.3)">nRST</text>
<text x="176.1" y="200.9" transform="rotate(-90 176.1 200.9)">SWCLK</text>
<text x="179.9" y="200.6" transform="rotate(-90 179.9 200.6)">SWDIO</text>
<text x="277.8" y="202.8">C7</text>
<text x="282.5" y="200">+12V</text>
<text x="133.5" y="206.6">Current_Sens_1</text>
<text x="159.6" y="204" transform="rotate(-90 159.6 204)">UART2_RX</text>
<text x="188.8" y="205.4" transform="rotate(-90 188.8 205.4)">FDCAN2_RX</text>
<text x="192.6" y="205.1" transform="rotate(-90 192.6 205.1)">FDCAN2_TX</text>
<text x="196.4" y="206.4" transform="rotate(-90 196.4 206.4)">FDCAN2_STB</text>
<text x="200.6" y="209.1">PWM_A_H</text>
<text x="319.1" y="207.9">C12</text>
<text x="430.3" y="205.3">Power_GND</text>
<text x="133.5" y="210.4">Current_Sens_2</text>
<text x="133.5" y="214.2">Current_Sens_3</text>
<text x="200.9" y="213">PWM_A_L</text>
<text x="268.5" y="214.2">GND</text>
<text x="275.3" y="210.7">1uF</text>
<text x="280" y="210.7">50V</text>
<text x="293.9" y="213">VDD</text>
<text x="305.3" y="211.7">HB</text>
<text x="316.3" y="215.7">0.1uF</text>
<text x="322.8" y="215.7">50V</text>
<text x="200.4" y="220.6">PWM_B_H</text>
<text x="293.9" y="220.6">HI</text>
<text x="298.8" y="221.6">IC3</text>
<text x="305.2" y="219.3">HO</text>
<text x="381.2" y="219.3">G_H</text>
<text x="397.3" y="218">OUT</text>
<text x="554.7" y="218">J4</text>
<text x="133.5" y="224.4">Vshunt_1</text>
<text x="200.8" y="224.4">PWM_B_L</text>
<text x="293.9" y="224.4">LI</text>
<text x="305.4" y="223.1">HS</text>
<text x="305.5" y="226.9">LO</text>
<text x="381.2" y="226.9">G_L</text>
<text x="397.1" y="226.9">V_IS</text>
<text x="546.6" y="223.6">MR30PW-M</text>
<text x="133.5" y="228.2">Vshunt_2</text>
<text x="133.5" y="232">Vshunt_3</text>
<text x="164.3" y="230.8">File:</text>
<text x="169.6" y="230.8">MCU.kicad_sch</text>
<text x="304.4" y="230.7">VSS</text>
<text x="391.9" y="230.5" transform="rotate(-90 391.9 230.5)">Half_Bridge.kicad_sch</text>
<text x="392.4" y="232">Vshunt_B</text>
<text x="200.4" y="235.8">PWM_C_H</text>
<text x="200.8" y="239.6">PWM_C_L</text>
<text x="293.9" y="235.8">UCC27211DR</text>
<text x="391.9" y="235.7" transform="rotate(-90 391.9 235.7)">File:</text>
<text x="412.6" y="235.6">680R</text>
<text x="418.7" y="235.6">1%</text>
<text x="424.3" y="235.6">R19</text>
<text x="432.7" y="239.7" transform="rotate(-90 432.7 239.7)">C16</text>
<text x="440.5" y="239.9" transform="rotate(-90 440.5 239.9)">15nF</text>
<text x="133.5" y="244.7">Phase_2</text>
<text x="133.5" y="240.9">Phase_1</text>
<text x="282.5" y="244.4">+12V</text>
<text x="314.2" y="240.9">GND</text>
<text x="133.5" y="248.5">Phase_3</text>
<text x="198" y="251.1">PWM_BREAK</text>
<text x="277.8" y="247.2">C8</text>
<text x="430.3" y="249.8">Power_GND</text>
<text x="159.6" y="257.6" transform="rotate(-90 159.6 257.6)">V3.3_Mesure</text>
<text x="166" y="257.6" transform="rotate(-90 166 257.6)">V12_Mesure</text>
<text x="173.6" y="257.6" transform="rotate(-90 173.6 257.6)">Vbus_Mesure</text>
<text x="182.5" y="257.6" transform="rotate(-90 182.5 257.6)">PCB_Temp</text>
<text x="275.3" y="255.1">1uF</text>
<text x="280" y="255.1">50V</text>
<text x="293.9" y="257.4">VDD</text>
<text x="305.3" y="256.1">HB</text>
<text x="319.1" y="252.3">C13</text>
<text x="268.5" y="258.7">GND</text>
<text x="305.2" y="263.8">HO</text>
<text x="316.3" y="260.2">0.1uF</text>
<text x="322.8" y="260.2">50V</text>
<text x="381.2" y="263.8">G_H</text>
<text x="397.3" y="261.2">OUT</text>
<text x="293.9" y="265">HI</text>
<text x="293.9" y="268.8">LI</text>
<text x="298.8" y="266">IC4</text>
<text x="305.4" y="267.6">HS</text>
<text x="304.4" y="275.2">VSS</text>
<text x="305.5" y="271.4">LO</text>
<text x="381.2" y="271.4">G_L</text>
<text x="391.6" y="274.9" transform="rotate(-90 391.6 274.9)">Half_Bridge.kicad_sch</text>
<text x="397.1" y="271.4">V_IS</text>
<text x="293.9" y="280.3">UCC27211DR</text>
<text x="391.6" y="280.2" transform="rotate(-90 391.6 280.2)">File:</text>
<text x="392.4" y="276.5">Vshunt_B</text>
<text x="412.6" y="280">680R</text>
<text x="418.7" y="280">1%</text>
<text x="424.3" y="280">R20</text>
<text x="314.2" y="285.3">GND</text>
<text x="432.7" y="284.1" transform="rotate(-90 432.7 284.1)">C17</text>
<text x="440.5" y="284.4" transform="rotate(-90 440.5 284.4)">15nF</text>
<text x="430.3" y="294.2">Power_GND</text>
<text x="33.9" y="342.5">+3.3V</text>
<text x="104.7" y="343.5">+12V</text>
<text x="121.5" y="342.5">+3.3V</text>
<text x="177.7" y="344.5">+22V</text>
<text x="193.9" y="342.5">+3.3V</text>
<text x="262" y="345.8">R10</text>
<text x="328.1" y="345.8">R14</text>
<text x="411.1" y="343.8">+3.3V</text>
<text x="260.2" y="352.1">33k</text>
<text x="264.8" y="352.1">1%</text>
<text x="279.8" y="353.7" transform="rotate(-90 279.8 353.7)">1%</text>
<text x="293.2" y="352.9" transform="rotate(-90 293.2 352.9)">50V</text>
<text x="326.2" y="352.1">33k</text>
<text x="330.8" y="352.1">1%</text>
<text x="345.8" y="353.7" transform="rotate(-90 345.8 353.7)">1%</text>
<text x="358" y="352.9" transform="rotate(-90 358 352.9)">50V</text>
<text x="34.6" y="356.5" transform="rotate(-90 34.6 356.5)">R1</text>
<text x="41" y="359.6" transform="rotate(-90 41 359.6)">33k</text>
<text x="41" y="355" transform="rotate(-90 41 355)">1%</text>
<text x="105.8" y="356.5" transform="rotate(-90 105.8 356.5)">R6</text>
<text x="112.1" y="359.6" transform="rotate(-90 112.1 359.6)">68k</text>
<text x="112.1" y="355" transform="rotate(-90 112.1 355)">1%</text>
<text x="121.5" y="357.2" transform="rotate(-90 121.5 357.2)">D3</text>
<text x="178.2" y="356.5" transform="rotate(-90 178.2 356.5)">R8</text>
<text x="184.5" y="355" transform="rotate(-90 184.5 355)">1%</text>
<text x="193.9" y="357.2" transform="rotate(-90 193.9 357.2)">D4</text>
<text x="273.4" y="356.5" transform="rotate(-90 273.4 356.5)">R12</text>
<text x="279.8" y="358.9" transform="rotate(-90 279.8 358.9)">4.7k</text>
<text x="285.3" y="355.9" transform="rotate(-90 285.3 355.9)">C9</text>
<text x="293.2" y="359.3" transform="rotate(-90 293.2 359.3)">0.1uF</text>
<text x="339.4" y="356.5" transform="rotate(-90 339.4 356.5)">R15</text>
<text x="345.8" y="358.9" transform="rotate(-90 345.8 358.9)">4.7k</text>
<text x="350.1" y="356.5" transform="rotate(-90 350.1 356.5)">C14</text>
<text x="358" y="359.3" transform="rotate(-90 358 359.3)">0.1uF</text>
<text x="129.9" y="361.8" transform="rotate(-90 129.9 361.8)">SS0540_R1_00001</text>
<text x="184.5" y="360.8" transform="rotate(-90 184.5 360.8)">180k</text>
<text x="202.3" y="361.8" transform="rotate(-90 202.3 361.8)">SS0540_R1_00001</text>
<text x="397.8" y="362.8">10k</text>
<text x="401.2" y="360.3">R16</text>
<text x="402.5" y="362.8">1%</text>
<text x="422.9" y="363.1">NCU18XH103D60RB</text>
<text x="422.9" y="360.6">TH1</text>
<text x="34.6" y="371.8" transform="rotate(-90 34.6 371.8)">R2</text>
<text x="41" y="370.2" transform="rotate(-90 41 370.2)">1%</text>
<text x="111.6" y="368.5" transform="rotate(-90 111.6 368.5)">1%</text>
<text x="178.2" y="371.8" transform="rotate(-90 178.2 371.8)">R9</text>
<text x="184.5" y="370.2" transform="rotate(-90 184.5 370.2)">1%</text>
<text x="273.6" y="366.6">GND</text>
<text x="339.6" y="366.6">GND</text>
<text x="41" y="374.8" transform="rotate(-90 41 374.8)">33k</text>
<text x="50.4" y="372.4" transform="rotate(-90 50.4 372.4)">C1</text>
<text x="58.3" y="373.3" transform="rotate(-90 58.3 373.3)">15nF</text>
<text x="105.5" y="372.6" transform="rotate(-90 105.5 372.6)">R7</text>
<text x="111.6" y="373.1" transform="rotate(-90 111.6 373.1)">10k</text>
<text x="121.5" y="372.4" transform="rotate(-90 121.5 372.4)">C2</text>
<text x="129.4" y="373.3" transform="rotate(-90 129.4 373.3)">15nF</text>
<text x="184.5" y="374.8" transform="rotate(-90 184.5 374.8)">18k</text>
<text x="193.9" y="372.4" transform="rotate(-90 193.9 372.4)">C5</text>
<text x="201.8" y="373.3" transform="rotate(-90 201.8 373.3)">15nF</text>
<text x="263.3" y="372.5">R11</text>
<text x="261.4" y="378.8">33k</text>
<text x="266.1" y="378.8">1%</text>
<text x="274.7" y="383.1" transform="rotate(-90 274.7 383.1)">R13</text>
<text x="281" y="380.4" transform="rotate(-90 281 380.4)">1%</text>
<text x="285.3" y="383.2" transform="rotate(-90 285.3 383.2)">C10</text>
<text x="293.2" y="379.5" transform="rotate(-90 293.2 379.5)">50V</text>
<text x="407.6" y="381.9">R17</text>
<text x="34.8" y="386.9">GND</text>
<text x="105.9" y="386.9">GND</text>
<text x="178.3" y="386.9">GND</text>
<text x="281" y="385.6" transform="rotate(-90 281 385.6)">4.7k</text>
<text x="293.2" y="386" transform="rotate(-90 293.2 386)">0.1uF</text>
<text x="404.2" y="384.4">10k</text>
<text x="408.8" y="384.4">1%</text>
<text x="274.8" y="393.3">GND</text>
<text x="412" y="394.6">GND</text>
</g>
<g font-size="1.8" fill="#0f0f0f">
<text x="55.9" y="44.1">CANH</text>
<text x="99.2" y="44.1">CANL</text>
<text x="86.4" y="70.8">CANH</text>
<text x="86.4" y="73.3">CANL</text>
<text x="487.7" y="172.4">OUT1</text>
<text x="345.5" y="177.5">OUT1</text>
<text x="434.8" y="181.3">Current_Sens_1</text>
<text x="440.9" y="186.3">Vshunt_1</text>
<text x="106.7" y="205.4">Current_Sens_1</text>
<text x="106.7" y="209.2">Current_Sens_2</text>
<text x="106.7" y="213">Current_Sens_3</text>
<text x="345.5" y="221.9">OUT2</text>
<text x="487.7" y="216.8">OUT2</text>
<text x="106.7" y="227">Vshunt_2</text>
<text x="106.7" y="223.2">Vshunt_1</text>
<text x="434.8" y="225.7">Current_Sens_2</text>
<text x="106.7" y="230.8">Vshunt_3</text>
<text x="440.9" y="230.8">Vshunt_2</text>
<text x="106.7" y="239.7">Phase_1</text>
<text x="106.7" y="243.5">Phase_2</text>
<text x="106.7" y="247.3">Phase_3</text>
<text x="487.7" y="260">OUT3</text>
<text x="345.5" y="266.4">OUT3</text>
<text x="434.8" y="270.2">Current_Sens_3</text>
<text x="440.9" y="275.2">Vshunt_3</text>
<text x="158.4" y="276.9" transform="rotate(-90 158.4 276.9)">V3.3_Mesure</text>
<text x="164.8" y="276.9" transform="rotate(-90 164.8 276.9)">V12_Mesure</text>
<text x="172.4" y="276.9" transform="rotate(-90 172.4 276.9)">Vbus_Mesure</text>
<text x="181.3" y="276.9" transform="rotate(-90 181.3 276.9)">PCB_Temp</text>
<text x="250.2" y="347.6">OUT1</text>
<text x="295.5" y="347.6">Phase_1</text>
<text x="316.2" y="347.6">OUT3</text>
<text x="361.5" y="347.6">Phase_3</text>
<text x="60.5" y="364.1">V3.3_Mesure</text>
<text x="137.3" y="364.1">V12_Mesure</text>
<text x="208.8" y="364.1">Vbus_Mesure</text>
<text x="250.2" y="374.3">OUT2</text>
<text x="295.5" y="374.3">Phase_2</text>
<text x="432.1" y="375.6">PCB_Temp</text>
</g>
<g font-size="1.8" fill="#a90000">
<text x="81.8" y="44.2">1</text>
<text x="89.5" y="44.2">2</text>
<text x="145.3" y="65.8">5</text>
<text x="168.2" y="65.8">3</text>
<text x="145.3" y="70.9">7</text>
<text x="168.2" y="69.6">8</text>
<text x="145.3" y="73.4">6</text>
<text x="168.2" y="73.4">1</text>
<text x="168.2" y="75.9">4</text>
<text x="103.9" y="79.4" transform="rotate(-90 103.9 79.4)">2</text>
<text x="111.5" y="79.4" transform="rotate(-90 111.5 79.4)">1</text>
<text x="145.3" y="78.5">2</text>
<text x="107.7" y="93.4" transform="rotate(-90 107.7 93.4)">3</text>
<text x="290.1" y="167.4">1</text>
<text x="310.4" y="166.1">2</text>
<text x="116.6" y="168.3" transform="rotate(-90 116.6 168.3)">2</text>
<text x="124.2" y="168.3" transform="rotate(-90 124.2 168.3)">1</text>
<text x="310.4" y="173.7">3</text>
<text x="120.4" y="179.8" transform="rotate(-90 120.4 179.8)">3</text>
<text x="290.1" y="175">5</text>
<text x="290.1" y="178.8">6</text>
<text x="310.4" y="177.5">4</text>
<text x="310.4" y="181.4">8</text>
<text x="310.4" y="185.2">7</text>
<text x="290.1" y="211.8">1</text>
<text x="310.4" y="210.6">2</text>
<text x="548.6" y="214.4">1</text>
<text x="290.1" y="219.5">5</text>
<text x="310.4" y="218.2">3</text>
<text x="310.4" y="222">4</text>
<text x="548.6" y="216.9">2</text>
<text x="548.6" y="219.5">3</text>
<text x="290.1" y="223.3">6</text>
<text x="310.4" y="225.8">8</text>
<text x="310.4" y="229.6">7</text>
<text x="290.1" y="256.3">1</text>
<text x="310.4" y="255">2</text>
<text x="290.1" y="263.9">5</text>
<text x="310.4" y="262.6">3</text>
<text x="290.1" y="267.7">6</text>
<text x="310.4" y="266.4">4</text>
<text x="310.4" y="270.3">8</text>
<text x="310.4" y="274.1">7</text>
<text x="124.2" y="352.5" transform="rotate(-90 124.2 352.5)">1</text>
<text x="196.6" y="352.5" transform="rotate(-90 196.6 352.5)">1</text>
<text x="124.2" y="361.4" transform="rotate(-90 124.2 361.4)">2</text>
<text x="196.6" y="361.4" transform="rotate(-90 196.6 361.4)">2</text>
</g>
<g font-size="1.8" fill="#0000c2">
<text x="319.7" y="377.3">The</text>
<text x="324.1" y="377.3">voltage</text>
<text x="332.2" y="377.3">ragne</text>
<text x="338.7" y="377.3">from:</text>
<text x="319.7" y="381.4">Out</text>
<text x="319.7" y="383.5">Phase:</text>
<text x="324.1" y="381.4">:</text>
<text x="325.9" y="381.4">0V</text>
<text x="327.2" y="383.5">0V</text>
<text x="329.3" y="381.4">to</text>
<text x="330.7" y="383.5">to</text>
<text x="332.4" y="381.4">+22V2</text>
<text x="333.7" y="383.5">2.76V</text>
<text x="432" y="387.5">1.9</text>
<text x="432.1" y="389.5">2.89</text>
<text x="436.2" y="387.5">Volt</text>
<text x="437.5" y="389.5">Volt</text>
</g>
<g font-size="1.4" fill="#a90000">
<text x="66.7" y="68.3">1</text>
<text x="66.7" y="70.9">2</text>
<text x="66.7" y="73.4">3</text>
<text x="66.7" y="75.9">4</text>
<text x="65.7" y="81">SH1</text>
<text x="67.6" y="81">2</text>
<text x="68" y="122.9">1</text>
<text x="68" y="125.5">2</text>
<text x="68" y="128">3</text>
<text x="68" y="130.6">4</text>
<text x="68" y="133.1">5</text>
<text x="67.5" y="138.2">S1</text>
<text x="68.4" y="138.2">2</text>
<text x="68" y="158.5">1</text>
<text x="68" y="166.1">2</text>
<text x="68" y="162.3">3</text>
<text x="67.5" y="168.7">S1</text>
<text x="68.4" y="168.7">2</text>
</g>
<g font-size="1.4" fill="#006464">
<text x="58.7" y="82">SHIELD</text>
<text x="63.8" y="123.9">1</text>
<text x="63.8" y="126.5">2</text>
<text x="63.8" y="129">3</text>
<text x="63.8" y="131.5">4</text>
<text x="63.8" y="134.1">5</text>
<text x="59.5" y="139.2">SHIELD</text>
<text x="63.8" y="159.5">1</text>
<text x="63.8" y="167.1">2</text>
<text x="63.8" y="163.3">3</text>
<text x="59.5" y="169.6">SHIELD</text>
</g>
</svg>
